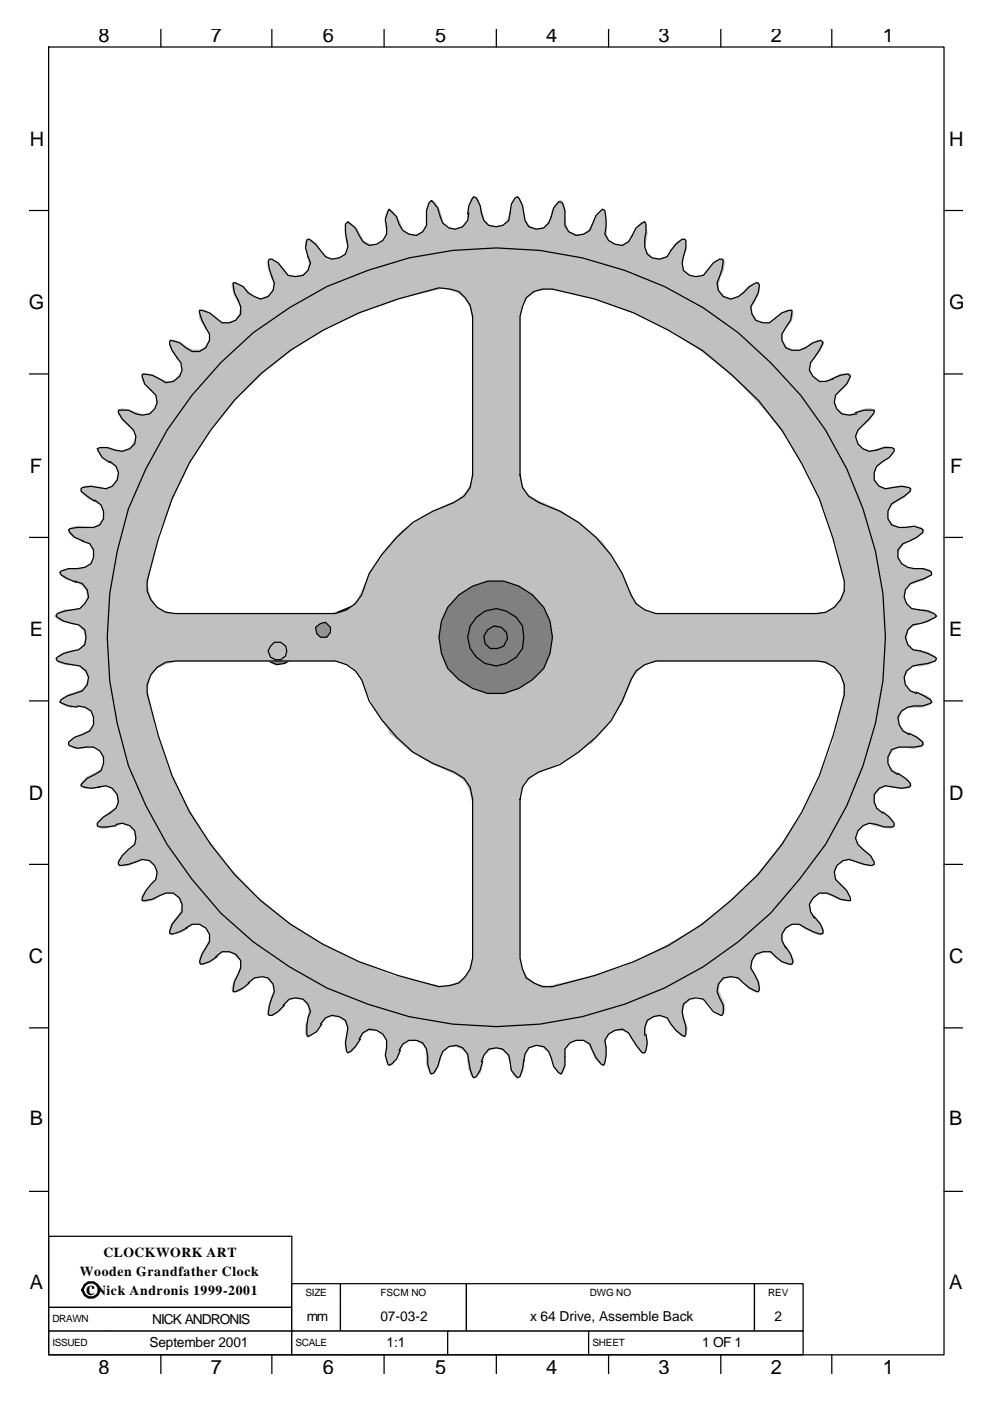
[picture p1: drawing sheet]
<svg xmlns="http://www.w3.org/2000/svg" width="210mm" height="297mm" viewBox="0 0 210 297" stroke-linecap="round" stroke-linejoin="round" font-family="sans-serif">
<path d="M10.3 262.1h51.6v15.1h-51.6z" fill-rule="evenodd" fill="#fff" stroke="#000" stroke-width=".26"/>
<path d="M61.9 272.2h10.3v3.9h-10.3z" fill-rule="evenodd" fill="#fff"/>
<path d="M61.9 276.1v-3.9h10.3v3.9" fill="none" stroke="#000" stroke-width=".26"/>
<path d="M72.2 272.2h26.8v3.9h-26.8z" fill-rule="evenodd" fill="#fff"/>
<path d="M72.2 276.1v-3.9h26.8v3.9" fill="none" stroke="#000" stroke-width=".26"/>
<path d="M99 272.2h61.1v3.9h-61.1z" fill-rule="evenodd" fill="#fff"/>
<path d="M99 276.1v-3.9h61.1v3.9" fill="none" stroke="#000" stroke-width=".26"/>
<path d="M160.1 272.2h10.3v3.9h-10.3z" fill-rule="evenodd" fill="#fff"/>
<path d="M160.1 276.1v-3.9h10.3v3.9" fill="none" stroke="#000" stroke-width=".26"/>
<path d="M10.3 277.2h13.5v5h-13.5z" fill-rule="evenodd" fill="#fff"/>
<path d="M23.8 277.2h-13.5v5h13.5" fill="none" stroke="#000" stroke-width=".26"/>
<path d="M23.8 277.2h38.1v5h-38.1z" fill-rule="evenodd" fill="#fff"/>
<path d="M23.8 277.2h38.1v5h-38.1" fill="none" stroke="#000" stroke-width=".26"/>
<path d="M61.9 276.1h10.3v6.1h-10.3z" fill-rule="evenodd" fill="#fff"/>
<path d="M61.9 276.1v6.1h10.3v-6.1" fill="none" stroke="#000" stroke-width=".26"/>
<path d="M72.2 276.1h26.8v6.1h-26.8z" fill-rule="evenodd" fill="#fff"/>
<path d="M72.2 276.1v6.1h26.8v-6.1" fill="none" stroke="#000" stroke-width=".26"/>
<path d="M99 276.1h61.1v6.1h-61.1z" fill-rule="evenodd" fill="#fff"/>
<path d="M99 276.1v6.1h61.1v-6.1" fill="none" stroke="#000" stroke-width=".26"/>
<path d="M160.1 276.1h10.3v6.1h-10.3z" fill-rule="evenodd" fill="#fff"/>
<path d="M160.1 276.1v6.1h10.3v-6.1" fill="none" stroke="#000" stroke-width=".26"/>
<path d="M10.3 282.2h12.5v5h-12.5z" fill-rule="evenodd" fill="#fff"/>
<path d="M22.8 282.2h-12.5v5h12.5" fill="none" stroke="#000" stroke-width=".26"/>
<path d="M22.8 282.2h39.1v5h-39.1z" fill-rule="evenodd" fill="#fff"/>
<path d="M22.8 282.2h39.1v5h-39.1" fill="none" stroke="#000" stroke-width=".26"/>
<path d="M61.9 282.2h11.4v5h-11.4z" fill-rule="evenodd" fill="#fff"/>
<path d="M73.3 282.2h-11.4v5h11.4" fill="none" stroke="#000" stroke-width=".26"/>
<path d="M73.3 282.2h21.7v5h-21.7z" fill-rule="evenodd" fill="#fff"/>
<path d="M73.3 282.2h21.7v5h-21.7" fill="none" stroke="#000" stroke-width=".26"/>
<path d="M95 282.2h29.9v5h-29.9z" fill-rule="evenodd" fill="#fff" stroke="#000" stroke-width=".26"/>
<path d="M124.9 282.2h11.4v5h-11.4z" fill-rule="evenodd" fill="#fff"/>
<path d="M136.3 282.2h-11.4v5h11.4" fill="none" stroke="#000" stroke-width=".26"/>
<path d="M136.3 282.2h34.1v5h-34.1z" fill-rule="evenodd" fill="#fff"/>
<path d="M136.3 282.2h34.1v5h-34.1" fill="none" stroke="#000" stroke-width=".26"/>
<path d="M200.3 252.6h4z" fill="#fff"/>
<g fill="none" stroke="#000" stroke-width=".26">
<path d="M10.3 10h190v277.2h-190zM34.1 6.2v3.8M57.7 6.2v3.8M81.5 6.2v3.8M105.3 6.2v3.8M129.1 6.2v3.8M152.9 6.2v3.8M176.5 6.2v3.8M6.3 44.6h4M200.3 44.6h4M6.3 79.3h4M200.3 79.3h4"/>
<path d="M6.3 113.9h4M200.3 113.9h4M6.3 148.6h4M200.3 148.6h4M6.3 183.3h4M200.3 183.3h4M6.3 217.9h4M200.3 217.9h4M6.3 252.6h4M200.3 252.6h4M34.1 287.2v4.1M57.7 287.2v4.1"/>
<path d="M81.5 287.2v4.1M105.3 287.2v4.1M129.1 287.2v4.1M152.9 287.2v4.1M176.5 287.2v4.1"/>
</g>
<g fill="#808080" stroke="#000" stroke-width=".26">
<path d="M57.9 135.4l36.3-14.8 .8 1.8-34.7 18.3z" fill-rule="evenodd"/>
<path d="M93.7 121.1l.8-.5 .7 .5-.2 1-.8 .3-.8-.5z" fill-rule="evenodd"/>
<circle cx="59.1" cy="138" r="2.91"/>
</g>
<path d="M57.9 136.4l1.4-.2 1 .2 .6 1.1v1.3l-.8 1.1-1.4 .2-1-.5-.6-1v-1.4z" fill-rule="evenodd" fill="#c0c0c0" stroke="#000" stroke-width=".26"/>
<path d="M67.2 133l.8-.8 1.3-.3 .8 1.1v1.1l-.8 1h-1.3l-.8-.8z" fill-rule="evenodd" fill="#969696" stroke="#000" stroke-width=".26"/>
<g fill="none" stroke="#000" stroke-width=".26">
<path d="M73.6 50.7l.2 1.6-.5 1.6-1.3 .8-1.6 .2-1.3-.5-2.2-2.6-1.3-1.1h-.2l-.3 .3-.3 1.6 1.1 3.1-.5 1.6-1.1 1.1-1.6 .2-1.6-.2-2.1-2.7-1.3-.8h-.6l-.2 .6 .2 1.6 .6 1.5a3.1 3.1 0 0 1-2.4 4.8l-1.3-.5-1.3-.8-1.1-1.3-1.6-.8h-.5l.2 2.1 1.4 2.9v1.6l-1.1 1.3-1.3 .5h-1.6l-2.7-2.1-1.5-.5h-.6a10.8 10.8 0 0 0 2.1 5 3 3 0 0 1-3.7 3.7l-1.3-.8-1.3-1-1.9-.6-.2 .3v.5l.5 1.4 1.1 1.5a3 3 0 0 1 .8 3.6 3 3 0 0 1-3.2 1.7l-2.9-1.5-1.9-.3-.2 .3v.2l.5 1.6 1.3 1.3a2.88 2.88 0 0 1 1.2 3.4 2.88 2.88 0 0 1-3 1.9l-1.4-.2-1.5-.8h-2.2v.5l.8 1.3 1.4 1.3a2.94 2.94 0 0 1 1.5 3.3 2.94 2.94 0 0 1-2.9 2.3l-1.6-.3-1.5-.5h-1.6l-.6 .3 1.1 1.8 1.6 1.1M82 48.1a3.3 3.3 0 0 1-3.7 3.9l-1.3-.8-1.6-2.9-1.6-1.3-.5 .5v1.6l.3 1.9M99.2 45.4l.3-1.8 1-1.9 .6 .3 .8 1.6 .2 1.6a3 3 0 0 0 4.5 2.6l1.3-1.1 .6-3.4 .8-1.3 .5-.3 1.1 1.9 .5 3.1 .8 1.4a2.98 2.98 0 0 0 4.7-2.2l.6-1.8 1-1.3 .8 .2 .6 1.6v3.2l.7 1.3 1.6 .8 1.6-.2 1.3-.8 1.4-3.2 1.3-1.3 .5 .2 .3 1.9v1.6l-.3 1.6 .8 1.3 1.3 .8 1.6 .2 1.3-.8 1.6-2.9 1.9-1.3 .3 .5-.3 4.8a2.98 2.98 0 0 0 4.8 2.1l.7-1.3 1.1-1.3 1.3-1.1h.6l.2 .3v1.6l-.8 3.1 .3 1.6 1.3 1.1 1.3 .2 1.6-.2 2.1-2.7 1.4-.8h.5l.3 .3-.3 1.9-.5 1.5a2.97 2.97 0 0 0 .2 3.8 2.97 2.97 0 0 0 3.7 .5l1.1-.8 1.3-1.3 1.3-.8h.6l.2 .5-.2 1.6-1.6 2.9 .2 1.6 .8 1.3 1.6 .5h1.3l2.7-2.1 1.6-.5h.5l-.3 2.1-1.8 2.9v1.3l.8 1.6 1.3 .6h1.6l1.3-.6 1.6-1 1.6-.6 .5 .6-.8 1.6-1.8 2.6-.3 1.6 .8 1.3 1.3 1.1h1.4l1.5-.6M99.5 45.2a3.1 3.1 0 0 1-2.7 3.4 3.1 3.1 0 0 1-3.4-2.7l-.5-1.8-1.4-1.6-.5 .5-.5 1.6v3.2l-.8 1.3-1.3 .8-1.6-.2-1.3-.8-.8-1.4-.6-1.6-1.6-1.5-.7 2.1 .2 1.8M46.8 76.9l6.9-6.3 7.7-5.3a82.5 82.5 0 0 1 121.7 42.6 81.2 81.2 0 0 1-3.4 62.9l-4.5 8.2-5.6 7.4-6.1 7.2a82.4 82.4 0 0 1-85.4 19.3l-8.8-3.4-7.9-4.5-7.7-5.3-6.9-6.1a90 90 0 0 1-19.5-31.2l-2.4-9a79.8 79.8 0 0 1 0-36.5l2.4-9a85.8 85.8 0 0 1 19.5-31zM111.7 63.1l1.5-1.3 1.9-.5h2.1l9 2.1 8.2 2.9 7.4 3.7 7.2 4.3 6 5 5.9 5.5 5 6.4 4.2 7.1 3.7 7.4 2.9 8.5 2.4 9a6 6 0 0 1-5.8 6.9h-34.1l-2.4-.8-1.9-1.3-1-1.9a30.1 30.1 0 0 0-19.6-19.6l-2.1-1.3-1.3-1.8-.6-2.7v-33.6l.6-2.1zM23.3 97.8a3 3 0 0 1 1.8 3.2 3 3 0 0 1-2.6 2.6l-3.2-.5-1.8 .3-.3 .2v.6l2.9 2.1M49.7 84.8a73.3 73.3 0 0 1 34.7-21.4l8.7-2.4 2.4 .3 1.9 .5 1.3 1.3 1 1.6 .6 2.4v33.6l-.6 2.7-1.3 1.8-2.1 1.3-4.5 1.9-4.2 2.4-3.5 3.1-3.1 3.8-2.7 3.9-1.6 4.5-1.3 1.9-1.8 1.3-2.4 .8h-33.9a5.9 5.9 0 0 1-6.1-6.9l2.4-9a71.9 71.9 0 0 1 16.1-29.4zM176.5 80.3l1.8-.7 1.6-.3 .5 .5-.7 1.6-2.4 2.4a3 3 0 0 0 2.9 4.2l1.6-.2M181.5 87.5l1.9-.5h2.1v.5l-1.1 1.3-2.4 2.4-.5 1.3a3.3 3.3 0 0 0 4.5 2.9l1.6-.5h1.6l.5 .3v.5l-1.1 1.3-1.3 .8-1.3 1.1-.5 1.3v1.6l1 1.3 1.4 .5 3.4-.5 1.6 .3 .2 .2v.6l-1.3 1-2.6 1.6-.8 1.6v1.6l.8 1.3 1.6 .5h1.3l1.8-.2 1.6 .5 .3 .3v.5l-1.3 1-2.9 1.4a2.83 2.83 0 0 0-1.1 2.8 2.83 2.83 0 0 0 2.1 2.2l1.3 .3h1.9l1.6 .5 .2 .3v.5l-1.5 .8-1.6 .5a3.1 3.1 0 0 0-2.7 3.3 3.1 3.1 0 0 0 3.2 2.8l1.8 .3 1.4 .5 .5 .5a9.9 9.9 0 0 1-5 1.9 2.95 2.95 0 0 0-1.5 3.4 2.95 2.95 0 0 0 3.1 2.1l1.5 .6 1.9 1-.3 .5-1.6 .6-1.8 .2a3.1 3.1 0 0 0-3.2 2.8 3.1 3.1 0 0 0 2.7 3.3M17.5 114.7l1.5 .6 .8 1.3v1.6l-.5 1.3-1.3 .8-1.6 .3h-1.8l-1.6 .5-.3 .3 .3 .5 1.3 .8 1.8 .8M20.1 106a3.4 3.4 0 0 1 1.1 5.3l-1.4 .5h-3.4l-1.6 .3-.2 .3 .2 .5 1.1 1 1.8 .8"/>
<path d="M15.9 123.2l1.6 .5 1 1.4 .3 1.5-.8 1.4-1.1 1-3.1 .6-1.6 .5-.3 .5 1.6 1.1 3.2 .8 1.3 1 .3 1.6-.3 1.6-1.3 1.1-3.2 .8-1.6 1 .3 .5 1.6 .6 1.5 .2a3.1 3.1 0 0 1 3.3 2 3.1 3.1 0 0 1-1.1 3.6l-3.2 1-1.3 .8-.3 .6 1.9 .8 1.8 .2M70.9 130.1l1.9 4M100.3 135.1h10M102.7 131.9a3.8 3.8 0 0 1 6 1.6l.6 1.6a4 4 0 0 1-4.9 4 4 4 0 0 1-2.8-5.6zM105.3 130.1v10M16.4 149.7l1.6 .2 1.3 .8a3.1 3.1 0 0 1-1.8 5.1l-1.6 .5-1.3 1v.6l.2 .2 1.6 .6 1.9-.3a2.98 2.98 0 0 1 3.7 3.4l-.6 1.6-2.9 1.6-1.3 1.3v.3l.5 .3 1.6 .2 1.9-.2M33.3 141.5l1.9-1.1 2.1-.3h33.9l2.4 .8 1.8 1.4 1.3 1.8 1.6 4.5 2.7 4 3.1 3.7 3.5 3.2 4.2 2.3 4.5 1.9 2.1 1.3 1.3 1.9 .6 2.6v33.6l-.6 2.4-1 1.6-1.3 1.3-1.9 .5-2.4 .3-8.7-2.4a73.3 73.3 0 0 1-44.2-34.6l-3.7-7.7-2.9-8.5-2.4-9v-1.8l.8-2.1zM192.9 155.5l1.6 .8 1.3 1v.6l-.3 .2-1.6 .3h-3.1l-1.6 .5a3.3 3.3 0 0 0 1.3 5.3M194.5 146.8l2.9 1.5 .2 .6-.2 .2-1.6 .6h-1.9l-1.3 .2-1.3 .8-.8 1.3 .3 1.6 .8 1.4 1.3 .8M20.9 166.9a3 3 0 0 1 4 1.6 3 3 0 0 1-1.6 3.9l-1.3 .8-1.4 1.3v.6l.6 .2h1.6l1.8-.2M24.6 174.8a3.1 3.1 0 0 1 3.5 .7 3.1 3.1 0 0 1 .5 3.5l-2.7 2.4-.8 1.3v.6l.3 .2 1.9-.2 1.5-.6a2.86 2.86 0 0 1 4 .8 2.86 2.86 0 0 1-.8 4l-1 1.3-.8 1.6v.5l2.1-.2 2.9-1.3h1.6l1.3 1 .5 1.3v1.6l-2.1 2.7-.5 1.8 .5 .3 1.6-.5 1.6-.8M112.2 165l2.1-1.3 4.5-1.6 4-2.6 3.7-3.2 3.1-3.5 2.4-4.2 1.9-4.5 1-1.8 1.9-1.4 2.4-.8h34.1a6 6 0 0 1 5.8 7.2l-2.4 8.7a75.9 75.9 0 0 1-15.8 29.4l-5.9 5.5-6 5.1-7.2 4.5-7.4 3.4-8.2 2.9-9 2.4h-2.1l-1.9-.8-1.5-1.1-.8-1.8-.6-2.4v-33.6l.6-2.6z"/>
<path d="M187.3 172.2l1.3 1 1.1 1.3v.6l-.3 .2h-1.8l-1.6-.5a3.3 3.3 0 0 0-4.5 2.9l.5 1.3 2.7 2.4 .8 1.3v.6l-.6 .2-1.5-.2-3.2-1.1a3 3 0 0 0-2.9 4.2l2.4 2.4 .7 1.6v.5l-2.1-.2-2.9-1.3h-1.6l-1.3 1-.8 1.3 .3 1.6 .8 1.3M190.5 164l1.6 1 1 1.1v.5l-.2 .3-1.6 .2-3.4-.5-1.4 .5-1 1.4v1.5l.5 1.4 1.3 1M39.4 196.8a3 3 0 0 1 3.7-.5 3 3 0 0 1 1.3 3.4l-1.5 2.6-.6 1.6 .3 .5h.3l1.5-.5 1.6-1.1M172.8 194.4l1.3 1.6 .5 1.3v.5l-.5 .3-1.6-.5-1.6-.8a2.96 2.96 0 0 0-3.5-.6 2.96 2.96 0 0 0-1.5 3.2l.8 1.6M45.8 202.8l1.3-1h1.6l1.3 .5 1.1 1.3v1.6l-1.4 2.9-.2 2.2h.5l1.6-.8 1.3-1.1M52.7 208.4l1.3-1.1 1.6-.2 1.3 .2 1 1.4 .3 1.6-1.1 2.9-.2 1.8 .2 .3h.6l1.3-.8 1.3-1.3M60.1 213.2a3.1 3.1 0 0 1 5.3-.3l.5 1.6-.5 1.3-.3 1.9v1.6l.3 .5 1.8-1.1 1.1-1.6M68 217.1l1.1-1.3 1.3-.5 1.6 .2 1.3 .8 .5 1.6-.5 3.2 .3 1.9 .2 .2 .5-.2 1.1-1.1 1.1-1.6M137.1 219.3l.2 1.8-.2 1.6-.3 .5h-.5l-1.1-1.3-1.9-2.9-1.3-.8-1.6 .3-1.3 .8-.8 1.3a8.2 8.2 0 0 1-.2 5.3l-.6-.3-1-1.3-1.4-2.9a3.4 3.4 0 0 0-5.2 1v3.5l-.8 1.8-.6-.2-1-1.4-.6-1.8a2.94 2.94 0 0 0-3.3-2.7 2.94 2.94 0 0 0-2.5 3.5M166.7 200.7l1 1.6 .6 1.6-.3 .5h-.5l-1.6-.5-2.4-2.1h-1.6l-1.6 .5-.8 1.3-.2 1.6 1.6 2.9 .2 1.6-.2 .6a8.1 8.1 0 0 1-4.3-3l-1.6-.2-1.5 .2-1.1 1.4-.3 1.6 1.4 2.9v1.6l-.3 .5-1.9-.8-2.1-2.7-1.6-.2-1.3 .2-1.3 1.1-.3 1.6 .8 3.2v1.6l-.2 .5a8.1 8.1 0 0 1-3.7-4l-1.6-.5-1.4 .2-1.3 .8-.5 1.6v1.6M76.2 220.3l.8-1.3 1.3-.8a3.3 3.3 0 0 1 3.7 4l-.2 1.5 .5 1.9 .2 .3 .6-.3 1-1.1 .8-1.8M84.7 222.7a3.2 3.2 0 0 1 5-1.6l.8 1.3 .3 1.6v1.6l.5 1.9 .2 .2 .6-.2 .8-1.4 .5-1.8a3.1 3.1 0 0 1 2.6-2.6 3.1 3.1 0 0 1 3.2 1.8l.5 3.2 .6 1.5 .2 .3 .6-.3 .8-1.3 .5-1.8"/>
<path d="M111.1 224.8l-.2 1.9-.6 1.5-.5 .3-1.3-1.6-.6-3.2-1.3-1.3-1.3-.2-1.6 .2-1 1.3-.6 1.4"/>
</g>
<g fill="#c0c0c0" stroke="#c0c0c0" stroke-width=".26">
<path d="M105.3 48.1a110 110 0 0 1 47.6 14.3l7.2 5.2 6.6 5.9 6.1 6.6 5 7.4 4.5 7.9 3.4 9 2.9 9.5 2.2 10.4 1.6 10.8h-87.1h4l18.5-20.1 3.7 5.8 2.9 6.4 1.6 1.8 2.1 1.1h34.7l2.6-.3 1.9-1.3 1.3-1.9 .8-2.6a75.2 75.2 0 0 0-29.6-48.9l-6.9-4.8-7.7-3.7-7.7-2.9-8.2-2.1-2.9-.3a5.5 5.5 0 0 0-6.1 5.3v33.6l.3 2.6 1.1 1.9 2.1 1.3 5.3 2.4 4.5 3.2 4.2 3.4-18.5 20.1a3.7 3.7 0 0 0-4-4z" fill-rule="evenodd"/>
<path d="M105.3 135.1v4l19.8 18.5-5.5 3.7-6.4 2.9-1.8 1.6-1.1 2.1v34.9a5.9 5.9 0 0 0 5.9 6.4l8.2-1.9 8.2-2.3 7.4-3.7a68.5 68.5 0 0 0 25.4-21.7l4.7-6.9 3.7-7.4 2.9-8 2.2-8.2 .2-2.9-.2-2.4-1.1-1.8-1.6-1.1-2.4-.8h-33.6l-2.6 .3-1.9 1.3-1.6 1.9-2.1 5.3-3.1 4.7-3.5 4-20.1-18.5a3.7 3.7 0 0 0 4-4h83.1a110 110 0 0 1-14.3 47.6 73.7 73.7 0 0 1-25.2 24.9l-7.9 4.5a113.1 113.1 0 0 1-39.7 10.1z" fill-rule="evenodd"/>
<path d="M18.3 135.1h87h-4l-18.5 20.1-3.7-5.8-2.9-6.3-1.6-1.9-2.1-.8-2.4-.3h-32.5l-2.4 .6-2.1 1-1.4 1.9-.5 2.6 1.6 8.2a76.6 76.6 0 0 0 34.9 45.5l7.4 3.7 8 3.2 10.8 2.4 2.4-.5 2.1-1.1 1.1-1.6 .8-2.4v-33.6l-.6-2.3-1-2.2-1.9-1.3-5.3-2.4-4.7-2.9-4.3-3.7 18.6-20.1 .5 1.6 .8 1.3 1.3 .8 1.6 .3v83.1a110 110 0 0 1-47.6-14.3l-7.4-5.1a83.3 83.3 0 0 1-25.7-36.7l-2.9-9.8-2.1-10.1z" fill-rule="evenodd"/>
<path d="M43.7 73.5a83.1 83.1 0 0 1 40.2-21.7l10.3-2.1 11.1-1.6v87v-4l-20.1-18.5 5.8-3.7 6.1-2.9 1.9-1.6 1-2.1 .3-2.1v-32.8a6.3 6.3 0 0 0-6.1-6.4 76.5 76.5 0 0 0-49.2 29.7l-4.5 6.8-3.7 7.7-3.2 7.7-2.4 11.1a5.9 5.9 0 0 0 5.3 6.1h33.6l2.7-.3 2.1-1.3 1.3-1.9 2.4-5.2 2.9-4.5 3.7-4.3 20.1 18.5a3.7 3.7 0 0 0-4 4h-83a117.6 117.6 0 0 1 9.7-39.4l4.5-8.2 5.1-7.4z" fill-rule="evenodd"/>
<path d="M42.3 65.8h1.1l1.3 .8 2.4 1.8h1.3l1.3-.5-.8 1.1-1.3 1.3-3.9 3.4 .7-1.6v-1.3l-2.1-3.4z" fill-rule="evenodd"/>
<path d="M49.5 60l2.1 .8 2.4 2.3 1.3 .3 1.3-.5 2.4-1.6 3.4-1.9 .8-.2v.2a55.6 55.6 0 0 1-12.7 8.8h-.5v-.3l.8-1.3 .3-1.3-.6-1.4-.8-1.3-.5-1.8z" fill-rule="evenodd"/>
<path d="M57.1 54.9l.8 .3 1.4 .8 1.8 2.4 1.3 .2 1.6-.2 2.1-1.1 2.7-1 .3 .2-2.4 1.6a33.1 33.1 0 0 1-9.6 4.8h-.2l1-1.3 .3-1.4-1.1-2.6-.2-1.1v-.8z" fill-rule="evenodd"/>
<path d="M65.1 50.7l1 .3 1.1 .8a4 4 0 0 0 4.5 3.1 15.9 15.9 0 0 1 5.8-1.8 25 25 0 0 1-8.4 4l-4.8 1.5v-.2l1.1-1.1 .2-1.3-.8-4z" fill-rule="evenodd"/>
<path d="M73.8 47l.8 .5 1.1 1.1 1.6 2.6 1 .6 1.6 .2 2.1-.8 2.9-.5 .3 .3-2.7 1.3-2.3 .8-2.4 .5-4.5 1.3h-1.1l-.2-.2 1.3-.8 .5-1.3-.5-2.9v-1.9z" fill-rule="evenodd"/>
<path d="M82.5 44.4l.8 .5 .8 1 1.4 3 1 .8 1.6 .2 2.4-.5 3.7-.5 .8 .2v.3a91.3 91.3 0 0 1-15.1 2.9v-.3l1.3-1 .8-1.1v-1.6a3.7 3.7 0 0 1 .5-3.9z" fill-rule="evenodd"/>
<path d="M91.5 42.5l.8 .5 .8 1.4 .8 2.9 1.1 1 1.6 .3 2.6-.3h3.5l.5 .3-.5 .3-3.7 .8-5.6 .5h-5v-.3l1.3-.8 .8-1.3a7.1 7.1 0 0 1 1-5.3z" fill-rule="evenodd"/>
<path d="M100 42.2l.5-.5 .8 .5 .6 1.4 .8 3.1 1 1.1 1.3 .3-3.1 .5h-5.1l1.4-.5 1-1.1a12.9 12.9 0 0 1 .8-4.8z" fill-rule="evenodd"/>
<path d="M19.3 122.9l.3 .6a59.3 59.3 0 0 1-1.1 11.1l-.2 .5-.6-1.6-1-1-3.7-.8-1.4-1.1 .8-.8 1.4-.5h1.8l1.3-.3 1.1-.8 .5-1.3 .5-3.4z" fill-rule="evenodd"/>
<path d="M21.2 112.9l.2-.3 .3 .8-.3 1.3a43.3 43.3 0 0 1-2.1 10.9l-.5 1-.5-1.5-.8-1.1-2.7-1.1-1-.2-1.1-1.3 .8-.6 1.3-.2h1.6l1.6-.3 1-.5 .8-1.4z" fill-rule="evenodd"/>
<path d="M14.6 112.4l.7-.6 1.4-.2 1.8 .2h1.3l1.1-.5 1.1-1.3 1-2.9 .3-.3 .2 .3-1.3 5.3-1.3 3.9-.5 1.4-.6 .5v-1.6l-.8-1.3-3.7-1.6-.5-.5z" fill-rule="evenodd"/>
<path d="M17.2 103.6l.8-.5h1.3l3.2 .5 1.3-.5 .8-1.1 3.7-8.2 1.6-2.3 .3 .2-.3 1.1a61.6 61.6 0 0 1-5 13.2l-1.1 2.4-1.6 2.4h-.2v-2.4l-.6-1.3-1.3-.8-1.3-.6-1.3-1.3z" fill-rule="evenodd"/>
<path d="M20.6 95.2l.8-.3h1.6l2.9 .8 1.4-.5 1-.8 2.4-4 .8-1.1h.2v.6l-1.3 3.1-1.3 2.4a28.6 28.6 0 0 1-4 6.4h-.2l.2-1.6-.5-1.3-2.4-1.6-1.3-1.3z" fill-rule="evenodd"/>
<path d="M25.1 87l.8-.3 1.4 .3 3.1 1 1.1-.2 1.3-.8 5-7.2 1.6-1.6v.6l-1.6 3.4-1.6 2.4a87 87 0 0 1-7.4 10.3h-.5l.5-2.4-.2-1.3-2.4-1.9-1.1-1.5z" fill-rule="evenodd"/>
<path d="M30.2 79.3l2.3 .3 1.4 .7 1.3 .6h1.3l1.3-.8-4.7 6.6 .2-1.6-.2-1.3-1.9-1.9-.8-1-.2-.6z" fill-rule="evenodd"/>
<path d="M36 72.4l.8-.3 1.6 .6a4 4 0 0 0 5.3 1l-2.2 2.7-3.4 3.4 .5-1.3v-1.6a9 9 0 0 1-2.6-3.7z" fill-rule="evenodd"/>
<path d="M38.1 190.7a24.4 24.4 0 0 1 5.6 6.1l-1.4-.8h-1.3l-2.4 1.6-1.8 .5h-.8v-1.1l.5-1.3 1.9-2.4 .2-1.3z" fill-rule="evenodd"/>
<path d="M33.1 183.8a33.5 33.5 0 0 1 5 6.6l-1.3-1h-1.6l-1.3 .5-1.1 .8-1.8 .5-.8-.3v-1l2.9-3.5 .2-1.3z" fill-rule="evenodd"/>
<path d="M27.8 174.3a16.4 16.4 0 0 1 3.9 6.6l.8 1.6 .3 1-1.1-1-1.3-.3-1.6 .5a3.7 3.7 0 0 1-3.7 .6v-.8l1.1-1.3 2.4-2.2 .2-1-.2-1.6z" fill-rule="evenodd"/>
<path d="M23.8 164.7a25.3 25.3 0 0 1 4.2 9.6l.6 1.3v.5l-1.1-1-1.6-.6a15.5 15.5 0 0 1-4.5 1.1l-.8-.5 .3-.8 2.4-2.1 1.3-.8 .5-1.1-.2-1.6-1.1-3.4z" fill-rule="evenodd"/>
<path d="M20.9 154.4l.8 1.9a87.8 87.8 0 0 1 3.4 11.1v.8l-.2 .3-1.1-1.4-1.3-.5-2.7 .5h-1.8l-.8-.5 .3-.8 1-1.1 2.9-1.5 .6-1.1v-1.6l-1.4-5.5z" fill-rule="evenodd"/>
<path d="M19.3 146.2a54.8 54.8 0 0 1 2.9 14h-.2l-.8-1.3-1.4-.5-3.9 .3-1.3-.8 .5-.8 1-.8 2.9-1.3 .8-1.1v-1.6l-.5-4.2z" fill-rule="evenodd"/>
<path d="M18.5 138.8h.3l.2 .8 .8 4.2 .3 2.4v5.6l-.3 .2-.5-1.3-1.3-.8-1.6-.2a3.7 3.7 0 0 1-3.7-.8l.5-.8 1.4-.8 2.9-1.1 .8-.8 .5-1.6-.3-2.3z" fill-rule="evenodd"/>
<path d="M11.9 139.6l.5-.5 1.4-.8 3.1-.5 .8-1.1 .6-1.3 .2 1.3 .3 6.9-.8-1.3-1.1-1.1-1.3-.3h-1.3l-1.1-.2-.8-.3z" fill-rule="evenodd"/>
<path d="M94.2 221.1l.8-.3 3.4 .3a34.3 34.3 0 0 1 6.9 1.1l-1.6 .5-1 .8-.8 4-1.4 1-.5-.5-.5-1.3-.3-1.9v-1.3l-1-1.1-1.4-.5-1.6-.3z" fill-rule="evenodd"/>
<path d="M82.5 218.7h2.2l2.1 .3a79.4 79.4 0 0 1 9.8 2.4v.2l-1.6 .3-1.1 1.1-.5 1.3-.3 1.3-.8 1.6-.8 .5-.5-.8-.5-1.3v-3.2l-.8-1-1.3-.8a14.1 14.1 0 0 1-5.9-1.9z" fill-rule="evenodd"/>
<path d="M75.9 216.6l2.7 .3 2.1 .8 2.4 .5 3.7 1.3 1.3 .5 .3 .3-1.9 .3-1 .8-1.1 2.6-1.1 1.6-.8 .3-.5-.8-.2-1.4 .2-1.8v-1.3l-.5-1.3-1.3-.8-4.3-1.6z" fill-rule="evenodd"/>
<path d="M66.7 212.6h.5l3.4 1.1 2.4 1.1a44.7 44.7 0 0 1 7.2 3.4l-.3 .3h-1.6l-1.3 .5a11 11 0 0 1-2.4 4l-.8 .2-.5-.8v-1.6l.5-2.9-.5-1.3-1.1-1.1-5.3-2.3z" fill-rule="evenodd"/>
<path d="M60.9 209.5a26.9 26.9 0 0 1 7.6 3.7l3.2 1.8 .3 .5-1.6-.2-1.3 .5-1.1 1.3a4.2 4.2 0 0 1-2.9 2.7l-.3-1.1v-1.3l.6-1.6 .2-1.6-.2-1-1.1-1.4-3.2-1.8z" fill-rule="evenodd"/>
<path d="M56.9 207.6l1.3 .5 3.7 2.2 2.4 1.5-1.6-.2-1.6 .2-1.6 2.2-.8 .8-.8 .5h-.8l-.2-.8 .2-1.6 1.1-2.9-.3-1.3z" fill-rule="evenodd"/>
<path d="M50 202.6l1.3 .5 5.6 4.2-1.6-.5-1.3 .5-1.1 .8-1.8 1.9-.8 .3h-.8l-.3-.8 .5-1.6 1.4-2.9v-1.4z" fill-rule="evenodd"/>
<path d="M43.9 196.8l1.1 .8 5 4.7-1.6-.5h-1.3a7.7 7.7 0 0 1-4 2.6h-.8v-1l.6-1.3 1.5-2.7v-1.3z" fill-rule="evenodd"/>
<path d="M163 199.9l3.7-3.1-.8 1.3v1.3l2.1 3.4 .3 .8-.3 .8h-.8l-1.3-.5-2.7-2.1h-1.3l-1.3 .5z" fill-rule="evenodd"/>
<path d="M153.7 207.3l6.6-5-.8 1.3-.2 1.6 1.8 3.5v1.6h-1l-1.4-.8-1-1.4-1.1-.8-1.3-.2z" fill-rule="evenodd"/>
<path d="M140.5 214l.5-.6 5.3-3.1a20.1 20.1 0 0 1 7.2-3.2l.2 .2-1 1.1-.3 1.6 .5 1.3a3.7 3.7 0 0 1 .6 3.7h-1.1l-3.2-3.4-1.3-.3-1.3 .3-5.6 2.4z" fill-rule="evenodd"/>
<path d="M137.1 215.5a30.6 30.6 0 0 1 9.2-3.7l-1 1.1-.6 1.3 .3 1.6 .8 2.4-.5 1.6-.8-.3-1.1-1-1.1-1.4-.7-1.3-1.4-.5-2.6 .5h-.8z" fill-rule="evenodd"/>
<path d="M124.6 219.5l1.9-1 2.1-.6 4.7-1.6 4-1h1.1v.2a3.6 3.6 0 0 0-1.1 5.1v1l-.5 1.6-.8-.2-1.1-1.4-1.6-2.6-1-.5h-1.6l-4.5 1z" fill-rule="evenodd"/>
<path d="M116.4 221.1l.5-.5 10.6-2.4h2.9v.3l-1.3 .8-.8 1.3 .3 1.3v2.4l-.5 1.6-.8-.6-1.1-1-.5-1.6-.8-1.3-1.1-.8h-1.3l-4.5 .5z" fill-rule="evenodd"/>
<path d="M108.2 221.6l.5-.2a96.8 96.8 0 0 1 12.5-1.4l1 .3-1.6 .8-.7 1.3v4l-.8 1.3-.8-.5-.8-1.3-1.1-2.9-1-.8-1.4-.6-2.3 .3h-3.2z" fill-rule="evenodd"/>
<path d="M105.3 222.2l1.6-.3h1.8l2.4-.3h2.7l-1.6 .6-.8 1.3-.3 1.3a3.7 3.7 0 0 1-1.3 3.7l-.8-.5-.5-1.3-.3-1.6-.5-1.6-.8-.8z" fill-rule="evenodd"/>
<path d="M192.1 135.1l.5 1.6 1.1 1.1 1.6 .2a4.5 4.5 0 0 1 3.4 1.6l-.8 .8-1.3 .5-1.6 .3h-1.6l-.8 .8-.8 1.6-.5 2.6h-.3v-2.4l.3-1.8a21.7 21.7 0 0 1 .8-6.9z" fill-rule="evenodd"/>
<path d="M191.6 143.6h.2l.3 1.6 1 1.3a13.2 13.2 0 0 1 4.3 1.6l.5 .8-.8 .5-1.6 .5h-2.9l-1.3 .8-.5 1.3-1.1 4.3-.8 1.6-.3-.8a94.9 94.9 0 0 1 3-13.5z" fill-rule="evenodd"/>
<path d="M190.2 152.3l.3-.3 .3 1.6 .8 1.4 2.6 1 1.3 1.1 .6 .8-.8 .5-1.6 .3-1.6-.3h-1.6l-1.1 .5-.8 1.3-1.3 3.5-.5 .8a19.7 19.7 0 0 1 1.6-7.2l1.3-3.9z" fill-rule="evenodd"/>
<path d="M188.4 160.5v1.6l.8 1.1 3.4 2.1 .8 1.3-.8 .5h-1.6l-3.1-.5-1.1 .5-1.1 1.1-.5 1.3-.5 .3a14.9 14.9 0 0 1 1.6-4.8l.8-2.1z" fill-rule="evenodd"/>
<path d="M184.4 169.5l1.1-1a3.7 3.7 0 0 0 2.9 4.4l.8 .8 .5 1.4-.8 .5-3.2-.5-1.3-.6-1.3 .6-1.1 1-1 1.9-1.6 2.1-.3-.3 .6-.8 .5-1.6 3.2-6.3z" fill-rule="evenodd"/>
<path d="M181.8 176.1l-.3 1.6 .5 1.3 2.9 2.7 .6 1.6-.8 .2-1.6-.2-2.9-1.1-1.3 .3-1.1 .8 1.3-2.9 1.3-1.9z" fill-rule="evenodd"/>
<path d="M177.5 183.5l-.5 1.6 .3 1.3 2.1 2.2 .5 .8 .5 1.5h-1l-1.3-.2-2.9-1.3h-1.4l-1.3 .7 1.9-2.6z" fill-rule="evenodd"/>
<path d="M170.7 192.3l1.8-1.9-.8 1.3 .3 1.6 1.8 2.1 .8 1.6v1.1h-1l-1.4-.5-1.5-.8-1.1-.8h-1.3l-1.3 .5z" fill-rule="evenodd"/>
<path d="M166.7 73.7a4.2 4.2 0 0 0 5.3-.8l1.6-.8 1 .3v.8l-.8 1.3-1.8 2.4-.3 1.3 .5 1.6-.8-1z" fill-rule="evenodd"/>
<path d="M172.5 80.1l1.3 .8h1.4l3.4-1.6h1.8l-.2 1-.8 1.4-2.1 2.1-.3 1.3 .5 1.6-1-1.1-1.1-1.6-1.6-1.8z" fill-rule="evenodd"/>
<path d="M177.5 86.7l1.4 1.1 1.3 .2 2.6-1 1.1-.3h.8l.8 .3-.3 1-.8 1.1-2.4 2.1-.5 1.3 .3 1.3 1 1.9 .3 1.3 .3 .5-.6-.2-3.9-6.9-1.4-2.9z" fill-rule="evenodd"/>
<path d="M181.5 93.8l.5 .3 1.1 1.1 1.3 .5 1.3-.3 2.4-.8 1.6 .6-.3 .8-1 1-2.4 1.9-.5 1.3v1.3l1 2.7 1.6 5h-.5a60.5 60.5 0 0 1-6.1-14.6z" fill-rule="evenodd"/>
<path d="M185.2 101.5a3.3 3.3 0 0 0 4.2 1.9l1.4-.3h1l1.6 .5-.5 .8-1.1 1.1-1.6 .8-1 .8-.8 1v1.6l1.6 5.6 .5 3.1-.3 .3-.5-.8-1.6-4-.8-2.6a71.2 71.2 0 0 1-2.4-9.3z" fill-rule="evenodd"/>
<path d="M188.4 110l1 1.3 1.1 .5h4.8l.8 .6-.6 .8-1.3 1a4.2 4.2 0 0 0-3.4 5.8l.2 1.4-.2 .7a47.1 47.1 0 0 1-2.4-10.3z" fill-rule="evenodd"/>
<path d="M190.5 118.2l.8 1.6 1.1 .5 1.5 .3h2.4l.8 .2 .5 .6-.5 .7-1 .8-3.2 1.1-.8 1.1-.3 1.3a12.9 12.9 0 0 1 0 5.8 34.9 34.9 0 0 1-1.6-9v-4.8z" fill-rule="evenodd"/>
<path d="M191.8 126.6l.6 1.6 1 .8 1.6 .3h1.3l1.1 .3 1.3 1-2.1 1.3-1.6 .3-1.3 .5-1.1 .8-.2 1.3-.6-3.1z" fill-rule="evenodd"/>
<path d="M108.7 42.8l1.1-1.1 .5 .5 .6 1.6 .2 1.6a3.7 3.7 0 0 0 4.3 3.5l.8 .2 .2 .3-6.6-.3-2.1-.2-2.4-.8 1.6-.3 .8-1.1z" fill-rule="evenodd"/>
<path d="M117.7 43.6l1.4-1.1 .5 .8 .3 1.6v1.6l.2 1.3 .5 1.3 1.4 .6a14.1 14.1 0 0 1 5.8 1.8h-2.1l-2.1-.3-5.1-1-4.7-1.3v-.3l1.6-.3 1-1 .5-1.4 .3-1.3z" fill-rule="evenodd"/>
<path d="M122.2 49.9l1.6-.2 1.1-.8 .8-1.4a4.7 4.7 0 0 1 2.4-3.1l.5 2.3v3l.5 1.3 1.1 .8 1.8 .5 1.1 .8a17.8 17.8 0 0 1-6.6-1.6l-2.1-.5-1.4-.8z" fill-rule="evenodd"/>
<path d="M130.4 52h1.6l1.3-.8 1.4-2.3 .8-1.1 .5-.5 .8-.3 .5 2.4-.5 3.2 .5 1 1.1 1.1 3.9 1.8 1.4 1.1h-.6l-1.3-.5-2.1-.6-6.9-2.9-1.6-.8z" fill-rule="evenodd"/>
<path d="M138.6 54.9h1.6l1.4-.5 2.1-3.2 1.6-.5 .2 .8v1.3l-.8 3.2 .3 1.3 1 1.1 1.6 .8 .6 .5-.3 .3-1.1-.6a38.4 38.4 0 0 1-8.2-4.5z" fill-rule="evenodd"/>
<path d="M146.3 58.4l1.6 .5 1.3-.5 2.7-2.9 1.6-.6 .2 .8-.2 1.6-.8 1.6-.3 1.3v1.4l1.1 1a23.8 23.8 0 0 1-7.2-4.2z" fill-rule="evenodd"/>
<path d="M153.7 62.9l1.3 .5 1.6-.3 1.9-2.1 .8-.5 1.6-.5 .2 1-.2 1.4-1.6 2.9 .2 1.3 .8 1a30.4 30.4 0 0 1-6.6-4.7z" fill-rule="evenodd"/>
<path d="M160.3 67.9l1.6 .8 1.3-.3 1.4-.8a3.8 3.8 0 0 1 3.4-1.8l.3 1.1-.6 1.3-1 1.3-.8 1.3v1.3l.8 1.4-2.7-2.2z" fill-rule="evenodd"/>
</g>
<path d="M100.3 135.1h9.8M105.3 130.1v10" fill="none" stroke="#c0c0c0" stroke-width=".26"/>
<path d="M102.7 131.9a3.8 3.8 0 0 1 6 1.6l.6 1.6a4.1 4.1 0 0 1-4.1 4.1 4.1 4.1 0 0 1-4.1-4.1l.5-1.6z" fill="none" stroke="#333" stroke-width=".26"/>
<circle cx="105.2" cy="135.2" r="2.51" fill="#808080" stroke="#000" stroke-width=".26"/>
<path d="M57.4 137l.8-.8h1.3l1.1 .8 .3 1-.3 1.1-1.1 .8h-1l-1.1-.6-.5-1.3z" fill-rule="evenodd" fill="#c0c0c0" stroke="#000" stroke-width=".26"/>
<path d="M66.9 133l1.1-.8 1.1-.3 1 1.1v1.1l-.8 1h-1.3l-.8-.8z" fill-rule="evenodd" fill="#969696" stroke="#000" stroke-width=".26"/>
<g fill="#808080" stroke="#000" stroke-width=".26">
<path d="M97.4 126.1a11.5 11.5 0 0 1 15.6 0 12 12 0 0 1 2.4 15.6l-2.4 2.4a11.5 11.5 0 0 1-15.6 0l-2.4-2.4a12.1 12.1 0 0 1 2.4-15.6z" fill-rule="evenodd"/>
<path d="M101.1 130.9l1.8-1.3 2.4-.6 2.1 .6 2.1 1.3 1.4 1.8 .2 2.4-.2 2.4a6 6 0 0 1-8 3.2 6 6 0 0 1-3.2-8z" fill-rule="evenodd"/>
<path d="M103.5 133.5l1.3-.8 1.6 .3 1 1.1 .3 1.3-.8 1.6-1.3 .5h-1.6l-1.1-1.1-.2-1.6z" fill-rule="evenodd"/>
</g>
<path d="M18 272.4l.8-.5h1l.8 .5 .6 1.1-.6 1-.8 .6h-1l-.8-.6-.5-1z" fill="none" stroke="#000" stroke-width=".53"/>
<g font-size="4.2">
<text x="20.9" y="8.9">8</text>
<text x="44.7" y="8.9">7</text>
<text x="68.5" y="8.9">6</text>
<text x="92.3" y="8.9">5</text>
<text x="115.9" y="8.9">4</text>
<text x="139.7" y="8.9">3</text>
<text x="163.5" y="8.9">2</text>
<text x="187.3" y="8.9">1</text>
<text x="6.3" y="30.9">H</text>
<text x="201.3" y="30.9">H</text>
<text x="6.1" y="65.5">G</text>
<text x="201.3" y="65.5">G</text>
<text x="6.3" y="100.2">F</text>
<text x="201.6" y="100.2">F</text>
<text x="6.3" y="134.8">E</text>
<text x="201.3" y="134.8">E</text>
<text x="6.1" y="169.5">D</text>
<text x="201.3" y="169.5">D</text>
<text x="6.1" y="204.2">C</text>
<text x="201.3" y="204.2">C</text>
<text x="6.3" y="238.6">B</text>
<text x="201.3" y="238.6">B</text>
<text x="6.3" y="273.2">A</text>
<text x="18.3" y="274.5">c</text>
<text x="201.3" y="273.2">A</text>
<text x="20.9" y="291.2">8</text>
<text x="44.7" y="291.2">7</text>
<text x="68.5" y="291.2">6</text>
<text x="92.3" y="291.2">5</text>
<text x="115.9" y="291.2">4</text>
<text x="139.7" y="291.2">3</text>
<text x="163.5" y="291.2">2</text>
<text x="187.3" y="291.2">1</text>
</g>
<g font-size="2.9">
<text x="22" y="266.6">CLOCKWORK ART</text>
<text x="16.9" y="270.6">Wooden Grandfather Clock</text>
<text x="20.4" y="274.5">Nick Andronis 1999-2001</text>
<text x="32.3" y="280.6">NICK ANDRONIS</text>
<text x="65.1" y="280.1">mm</text>
<text x="80.7" y="280.1">07-03-2</text>
<text x="112.4" y="280.1">x 64 Drive, Assemble Back</text>
<text x="164.3" y="280.1">2</text>
<text x="31.7" y="285.7">September 2001</text>
<text x="82" y="285.7">1:1</text>
<text x="149" y="285.7">1 OF 1</text>
</g>
<g font-size="2.1">
<text x="64.8" y="274.8">SIZE</text>
<text x="80.7" y="274.8">FSCM NO</text>
<text x="125.1" y="274.8">DWG NO</text>
<text x="163" y="274.8">REV</text>
<text x="11.1" y="280.4">DRAWN</text>
<text x="11.1" y="285.4">ISSUED</text>
<text x="62.7" y="285.4">SCALE</text>
<text x="125.7" y="285.4">SHEET</text>
</g>
</svg>
